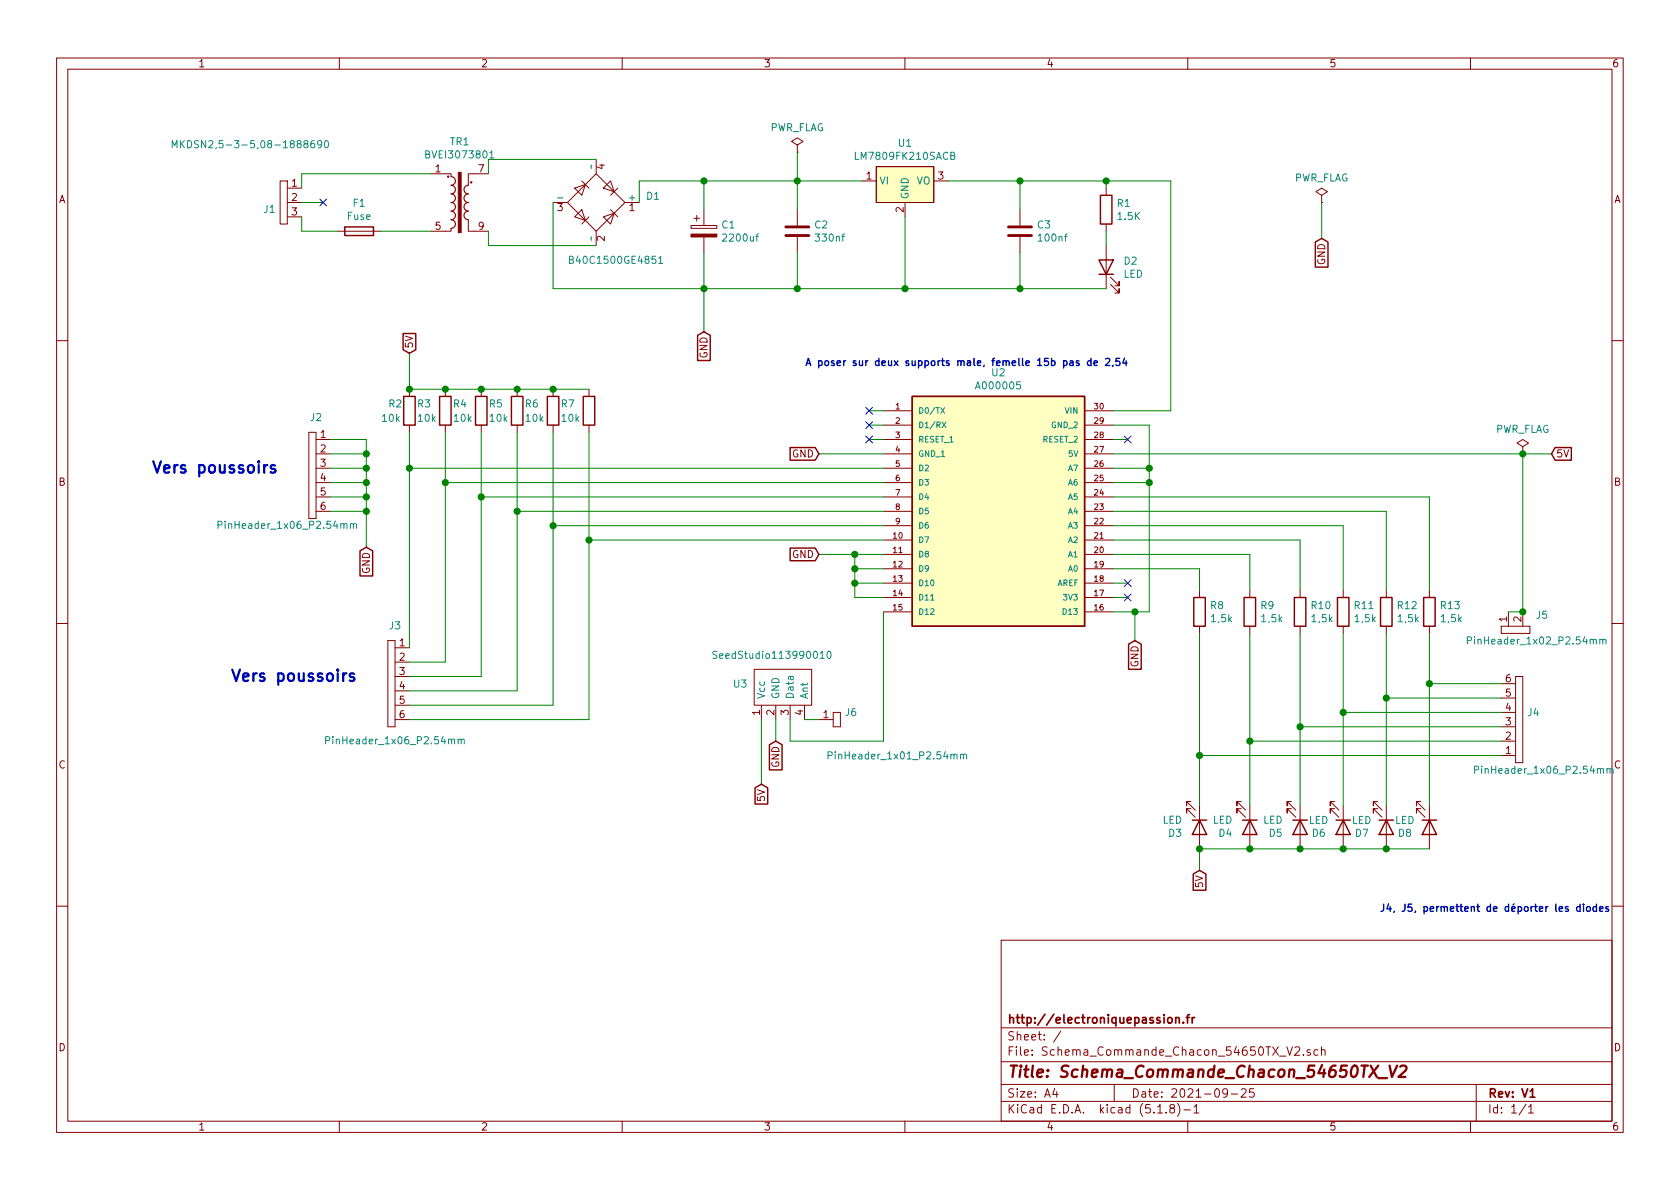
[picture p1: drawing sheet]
<svg xmlns="http://www.w3.org/2000/svg" width="297mm" height="210mm" viewBox="0 0 297 210" stroke-linecap="round" stroke-linejoin="round" font-family="sans-serif">
<g fill="none" stroke="#840000" stroke-width=".18">
<path d="M10 10.3h277v189.9h-277zM12 12.2h273v186.1h-273zM60 10.3v1.9M110 10.3v1.9M160 10.3v1.9M210 10.3v1.9M260 10.3v1.9M49.5 32h1.3v7.6h-1.3zM50.8 35.8h2.5M50.8 33.3h2.5M50.8 38.3h2.5M76.2 30.7h3.6v.5"/>
<path d="M82.8 38.9v2h3.6M86.4 30.7h-3.6v2.1M97.8 35.8h2.5M101.6 33.3l1.9-.7-.6 1.9zM101.6 38.3l1.3-1.2 .6 1.9zM102.9 32l1.2 1.3M104.1 38.3l-1.2 1.3M105.4 30.7l5.1 5.1-5.1 5.1-5.1-5.1zM105.4 28.2v2.5M106.7 33.3l1.2-1.3 .7 1.9zM106.7 38.3l1.9-.6-.7 1.9zM107.9 37.1l1.3 1.2"/>
<path d="M109.2 33.3l-1.3 1.2M110.5 35.8h2.5M122.2 39.9h4.5v.5h-4.5zM122.7 38.6h1M123.2 38.1v1M124.5 37.1v2.8M141 25.6l1-.6-1-.6-1 .6 1 .6v1.3M141 26.9h.1M141 37.1v2.8M152.4 32h2.5M154.9 29.5h10.2v6.3h-10.2zM160 35.8v2.5"/>
<path d="M165.1 32h2.5M180.3 37.1v2.8M195.6 33.3v1.2M195.6 39.6v1.3M233.7 34.5l1-.6-1-.6-1 .6 1 .6v1.3M233.7 35.8h.1M59.7 40.9h7.6M79.8 40.4v.5h-3.6M105.4 40.9v2.5M124.5 41.9v2.8M141 41.9v2.8M180.3 41.9v2.8"/>
<path d="M195.6 43.4v7.6M196.3 50.3l1.6 1.5v-.8v.8h-.8M196.3 49l1.6 1.5v-.7v.7h-.8M10 60.2h2M54.6 76.4h1.3zM54.6 76.4v15.3zM55.9 76.4v15.3zM55.9 77.7h2.5M72.4 68.8v1.3M72.4 75.2v1.2M78.7 68.8v1.3M78.7 75.2v1.2"/>
<path d="M85.1 68.8v1.3M85.1 75.2v1.2M91.4 68.8v1.3M91.4 75.2v1.2M97.8 68.8v1.3M97.8 75.2v1.2M104.1 68.8v1.3M104.1 75.2v1.2M156.2 77.7h5.1M156.2 72.6h5.1M156.2 75.2h5.1M191.8 77.7h5"/>
<path d="M191.8 72.6h5M191.8 75.2h5M269.2 79l1.1-.6-1.1-.7-1 .7 1 .6v1.3M285 60.2h2M55.9 82.8h2.5M55.9 85.3h2.5M55.9 87.9h2.5M55.9 90.4h2.5M55.9 80.3h2.5M156.2 82.8h5.1M156.2 85.3h5.1M156.2 87.9h5.1"/>
<path d="M156.2 90.4h5.1M156.2 80.3h5.1M156.2 95.5h5.1M156.2 98h5.1M156.2 93h5.1M191.8 82.8h5M191.8 85.3h5M191.8 87.9h5M191.8 90.4h5M191.8 80.3h5M191.8 95.5h5M191.8 98h5"/>
<path d="M191.8 93h5M269.2 80.3h.1M10 110.3h2M68.6 113.3h1.2zM68.6 113.3v15.2zM69.8 113.3v15.2zM69.8 119.6h2.6M69.8 114.5h2.6M69.8 117.1h2.6M133.3 118.4h10.2v6.3h-10.2zM156.2 100.6h5.1M156.2 103.1h5.1"/>
<path d="M156.2 105.7h5.1M156.2 108.2h5.1M191.8 100.6h5M191.8 103.1h5M191.8 105.7h5M191.8 108.2h5M212.1 104.4v1.3M212.1 110.7v1.3M221 104.4v1.3M221 110.7v1.3M229.9 104.4v1.3M229.9 110.7v1.3"/>
<path d="M237.5 104.4v1.3M237.5 110.7v1.3M245.1 104.4v1.3M245.1 110.7v1.3M252.7 104.4v1.3M252.7 110.7v1.3M265.4 110.7h5.1v1.3h-5.1zM266.7 108.2v2.5M268 119.6v15.3zM268 119.6h1.2zM269.2 119.6v15.3zM269.2 108.2v2.5"/>
<path d="M285 110.3h2M68.6 128.5h1.2zM69.8 127.2h2.6M69.8 122.2h2.6M69.8 124.7h2.6M134.6 124.7v2.5M137.2 124.7v2.5M139.7 124.7v2.5M142.2 124.7v2.5M144.8 127.2h2.5M147.3 126v2.5zM147.3 126h1.3z"/>
<path d="M147.3 128.5h1.3zM148.6 126v2.5zM265.4 128.5h2.6M265.4 126h2.6M265.4 123.4h2.6M265.4 120.9h2.6M265.4 133.6h2.6M265.4 131.1h2.6M268 134.9h1.2zM210.6 141.7h-.8v.8v-.8l1.5 1.6M210.6 143h-.8v.8v-.8l1.5 1.5M212.1 142.5v7.6"/>
<path d="M219.5 141.7h-.8v.8v-.8l1.5 1.6M219.5 143h-.8v.8v-.8l1.5 1.5M221 142.5v7.6M228.3 141.7h-.7v.8v-.8l1.5 1.6M228.3 143h-.7v.8v-.8l1.5 1.5M229.9 142.5v7.6M236 141.7h-.8v.8v-.8l1.5 1.6M236 143h-.8v.8v-.8l1.5 1.5M237.5 142.5v7.6M243.6 141.7h-.8v.8v-.8l1.5 1.6M243.6 143h-.8v.8v-.8l1.5 1.5M245.1 142.5v7.6"/>
<path d="M251.2 141.7h-.8v.8v-.8l1.6 1.6M251.2 143h-.8v.8v-.8l1.6 1.5M252.7 142.5v7.6M10 160.2h2M177 166.3h108v32h-108zM285 160.2h2M60 198.3v1.9M110 198.3v1.9M160 198.3v1.9M177 194.8h108M177 191.8h108M177 187.8h108"/>
<path d="M177 181.8h108M186.5 192.5l-.4 1h1M186.8 193v1M187.6 182.3l-1.3 2M197 191.8v3M204.7 196.8h.8M206.2 196.7v.1M207.1 196l-.3-.3 .2-.3a.48 .48 0 0 1 .6 .1l-.1 .4a.52 .52 0 0 0-.6 .2 .52 .52 0 0 0 .1 .6l.4 .1 .2-.1 .1-.4-.3-.3M208.2 195.1a1.71 1.71 0 0 1 0 2.3M209.3 196.3h1.2M210 198.3v1.9M211.1 195.8l.4-.5v1.5"/>
<path d="M211.1 196.8h.9M217 193.2l-.1 .2a.48 .48 0 0 1-.6-.1v-.6a.48 .48 0 0 1 .6-.1l.1 .1a1.19 1.19 0 0 1-.2 1.2l-.5 .1M217.7 193.5h1.1M219.5 192.7l.2-.2h.3l.3 .2v.3v.2l-.9 .8h.9M221.7 192.5h-.7l-.1 .7 .2-.1 .5 .1 .2 .2-.1 .5-.2 .1-.6-.1M227.5 185.1l.5 1.5 .5-1.5M229 185.3l.2-.2h.3l.2 .2 .1 .2-.1 .2-.8 .9h.9M230.5 186.5v.1M231.6 185.7l-.3-.1-.2 .2 .1 .2 .4 .2v.3h-.5M233 185.7l-.4-.1-.3 .3 .1 .6h.6M233.7 185.7l.2-.1 .3 .1 .1 .9M233.7 185.1v1.5"/>
<path d="M260 198.3v1.9M261 191.8v6.5M269.8 195.2l-1.2 2M270.3 195.8l.4-.5v1.5M270.3 196.8h.8"/>
<circle cx="79.2" cy="31.2" r=".13"/>
<circle cx="83.3" cy="32.3" r=".13"/>
</g>
<path d="M207.9 179.9v1M209.7 179.9h.6M210.3 179.4l-.3 .1v.1v1.3M210.8 179.9v1M211.2 179.9l-.4 .3M206.5 180.1l.2-.2 .5 .2v.7l-.2 .1-.5-.1zM207.9 180.1l.2-.2 .4 .1v.9M209.2 180.8v.1M270.5 194h.9" fill="none" stroke="#840000" stroke-width=".3"/>
<path d="M243.7 188.4l-1.6 2M243.7 190.6h1.5M245.7 188.4l.4 2 .9-2M247.6 188.6l.3-.2h.5a.43 .43 0 0 1 .3 .6l-.2 .3-1.3 1.1h1.3" fill="none" stroke="#840000" stroke-width=".41"/>
<g fill="none" stroke="#840000" stroke-width=".25">
<path d="M194.6 34.5h2v5.1h-2zM61 40.1h5v1.6h-5zM71.3 59h2.2v2.8l-1.1 .7-1.1-.7zM123.3 59.3l1.2-.6 1.1 .6v4.4h-2.3zM194.3 46h2.5l-1.2 2.5zM194.3 48.5h2.5M232.6 42.8l1.1-.6 1.1 .6v4.4h-2.2zM71.4 70.1h2v5.1h-2zM77.7 70.1h2.1v5.1h-2.1zM84.1 70.1h2v5.1h-2zM90.4 70.1h2.1v5.1h-2.1zM96.8 70.1h2v5.1h-2z"/>
<path d="M103.1 70.1h2.1v5.1h-2.1zM139.7 79.1h4.4l.7 1.2-.7 1.1h-4.4zM161.3 70.1h30.5v40.6h-30.5zM275 79.1h2.8v2.3h-2.8l-.7-1.1zM63.7 97.4l1.1-.6 1.1 .6v4.4h-2.2zM139.7 96.9h4.4l.7 1.1-.7 1.2h-4.4zM199.5 113.9l1.2-.6 1.1 .6v4.5h-2.3zM211.1 105.7h2v5h-2zM220 105.7h2v5h-2zM228.9 105.7h2v5h-2zM236.5 105.7h2v5h-2zM244.1 105.7h2v5h-2z"/>
<path d="M251.7 105.7h2v5h-2zM133.5 139.3l1.1-.6 1.1 .6v2.9h-2.2zM136 131.7l1.2-.6 1.1 .6v4.4h-2.3zM210.8 145h2.6M211 154.6l1.1-.7 1.1 .7v2.8h-2.2zM212.1 145l1.3 2.6h-2.6zM219.7 145h2.5M221 145l1.2 2.6h-2.5zM228.6 145h2.5M229.9 145l1.2 2.6h-2.5zM236.2 145h2.6M237.5 145l1.3 2.6h-2.6z"/>
<path d="M243.8 145h2.6M245.1 145l1.3 2.6h-2.6zM251.5 145h2.5M252.7 145l1.3 2.6h-2.5z"/>
</g>
<g fill="none" stroke="#008484" stroke-width=".18">
<path d="M30.5 26.1v-1.2l.4 .9 .4-.9v1.2M31.9 24.9v1.2M32.1 25.4l.5 .7M32.6 24.9l-.7 .7M56.9 25.4l-.3 .2h-.3l-.1-.2v-.4l.2-.1h.2l.3 .2a.97 .97 0 0 1-.3 1h-.3M57.5 25l.2-.1a.67 .67 0 0 1 .4 .6 .67 .67 0 0 1-.4 .6l-.3-.5zM86.6 27.9h.7M104.5 29.2l.1 .6M168.1 27.5h.6l.1-.2-.1-.3-.6-.1v1.3h.5l.2-.1v-.3l-.3-.3M100.7 45.9h.5l.1-.2v-.3l-.6-.1v1.3h.5l.1-.1 .1-.4-.3-.2M104.5 41.9l.1 .6M116.5 45.7l.3-.4v1.3"/>
<path d="M116.5 46.6h.7M133.6 41.8h.5M134.1 41.4l-.3 .1v1.1M166.3 72.1l.7 1M166.6 74.6l.7 1M167 72.1l-.7 1M167.3 74.6l-.7 1M38.5 92.8l.7-.1v-.4l-.7-.1v1.2M62 92.7l.1-.1 .3 .1 .1 .7M62 92.6v.8M62.5 92.8l.2-.2 .3 .1v.7M126.7 115.2h-.4l-.2 .1v.4l.6 .2v.3l-.2 .2h-.5"/>
<path d="M146.4 115.3l.1-.1a.69 .69 0 0 1 .5 .6 .69 .69 0 0 1-.5 .6l-.2-.2-.1-.3zM164.5 106.1h.6M259.4 113.3l.7-.1v-.5l-.7-.1v1.3M282.9 113.2l.1-.2 .3 .1 .1 .8M282.9 113v.9M283.4 113.2l.2-.2 .3 .1v.8M57.6 130.9l.7-.1v-.4l-.7-.1v1.2M81 130.8l.2-.1 .3 .1v.7M81 130.7v.8M81.5 130.9l.2-.2 .3 .1 .1 .7M146.4 133.6l.7-.1v-.4l-.7-.2v1.3M169.8 133.5l.2-.1h.3l.1 .8"/>
<path d="M169.8 133.4v.8M170.4 133.5l.1-.1h.3l.1 .8M260.7 136.1l.7-.1v-.4l-.7-.1v1.2M284.1 136l.2-.1 .3 .1 .1 .7M284.1 135.9v.8M284.7 136.1l.1-.2 .3 .1 .1 .7"/>
</g>
<path d="M138.9 41.7h4.1M138.9 40.1h4.1M178.3 41.7h4.1M178.3 40.1h4.1" fill="none" stroke="#840000" stroke-width=".51"/>
<path d="M79.8 31.2a.76 .76 0 0 1 .7 .8 .76 .76 0 0 1-.7 .8 .76 .76 0 0 1 .7 .7 .76 .76 0 0 1-.7 .8 .76 .76 0 0 1 .7 .7 .76 .76 0 0 1-.7 .8 .76 .76 0 0 1 .7 .8 .76 .76 0 0 1-.7 .7 .76 .76 0 0 1 .7 .8 .76 .76 0 0 1-.7 .8 .76 .76 0 0 1 .7 .7 .76 .76 0 0 1-.7 .8M82.8 32.8a.76 .76 0 0 0-.8 .7 .76 .76 0 0 0 .8 .8 .76 .76 0 0 0-.8 .7 .76 .76 0 0 0 .8 .8 .76 .76 0 0 0-.8 .8 .76 .76 0 0 0 .8 .7 .76 .76 0 0 0-.8 .8 .76 .76 0 0 0 .8 .8" fill="none" stroke="#840000" stroke-width=".2"/>
<g fill="#840000" stroke="#840000" stroke-width=".18">
<path d="M81 30.5h.5v10.6h-.5z"/>
<path d="M122.2 41.4h4.5v.5h-4.5z"/>
</g>
<g fill="#ffffc2" stroke="#ffffc2" stroke-width=".18">
<path d="M154.9 29.5h10.2v6.3h-10.2z"/>
<path d="M161.3 70.1h30.5v40.6h-30.5z"/>
</g>
<g fill="none" stroke="#008400" stroke-width=".18">
<path d="M53.3 38.3v2.6h6.4M53.3 35.8h3.8M76.2 30.7h-22.9v2.6M97.8 35.8v15.2h97.8M105.4 28.2h-19v2.5M124.5 32v5.1M141 26.9v10.2M152.4 32h-39.4v3.8M160 38.3v12.7M167.6 32h39.4v40.6h-10.2M180.3 32v5.1M195.6 32v1.3"/>
<path d="M233.7 35.8v6.4M67.3 40.9h8.9M86.4 40.9v2.5h19M124.5 44.7v14M141 44.7v6.3M180.3 44.7v6.3M195.6 40.9v2.5M58.4 77.7h6.4v19.1M72.4 62.5v6.3h31.7M72.4 76.4v38.1M78.7 76.4v40.7h-6.3M85.1 76.4v43.2h-12.7"/>
<path d="M91.4 76.4v45.8h-19M97.8 76.4v48.3h-25.4M104.1 76.4v50.8h-31.7M153.7 72.6h2.5M153.7 75.2h2.5M153.7 77.7h2.5M196.8 75.2h6.4v33h-6.4M196.8 77.7h2.6M58.4 85.3h6.4M58.4 87.9h6.4M58.4 90.4h6.4M58.4 82.8h6.4"/>
<path d="M58.4 80.3h6.4M72.4 82.8h83.8M78.7 85.3h77.5M85.1 87.9h71.1M91.4 90.4h64.8M97.8 93h58.4M104.1 95.5h52.1M144.8 80.3h11.4M144.8 98h11.4M151.1 98v7.7h5.1M196.8 85.3h6.4M196.8 87.9h55.9v16.5"/>
<path d="M196.8 90.4h48.3v14M196.8 93h40.7v11.4M196.8 95.5h33.1v8.9M196.8 82.8h6.4M196.8 80.3h77.5M196.8 98h24.2v6.4M269.2 80.3v27.9h-2.5M151.1 100.6h5.1M151.1 103.1h5.1M156.2 108.2v22.9h-16.5v-3.9M196.8 100.6h15.3v3.8M196.8 105.7h2.6"/>
<path d="M196.8 103.1h2.6M200.7 108.2v5.1M212.1 112v30.5M221 112v30.5M229.9 112v30.5M237.5 112v30.5M245.1 112v30.5M252.7 112v30.5M134.6 127.2v11.5M137.2 127.2v3.9M142.2 127.2h2.6M212.1 133.6h53.3"/>
<path d="M221 131.1h44.4M229.9 128.5h35.5M237.5 126h27.9M245.1 123.4h20.3M252.7 120.9h12.7M252.7 150.1h-40.6v3.8"/>
</g>
<g fill="none" stroke="#0000c2" stroke-width=".25">
<path d="M190.8 63.8h-.3l-.2 .2v.2l.5 .1v.3h-.5M192.9 63.8h-.4l-.2 .2 .1 .6h.5M192.9 63.4v1.2M193.4 64.2l.6-.1v-.3h-.4l-.2 .2 .1 .6h.5M195.5 63.5l.5-.1 .2 .3v.2l-.8 .7h.8M196.8 64.6l-.1 .2M198 63.4h-.6l-.1 .6 .2-.2 .4 .1 .1 .6-.2 .1-.5-.1M198.8 63.3l-.3 .9h.8M199.1 63.8v.8M279.4 159.9v1.3M280 159.9v.1M282.3 159.9v1.3"/>
<path d="M279.4 160.4l-.4-.1-.2 .2 .1 .6h.5M280 160.3v.9M280.6 160.4l.2-.1 .3 .1 .1 .1-.1 .6-.3 .1-.2-.2zM282.3 160.4l-.4-.1-.2 .2 .1 .6h.5M282.8 160.7l.6-.1v-.2l-.4-.1-.2 .2 .1 .6h.5M284.4 160.4l-.3-.1-.2 .2 .1 .2 .4 .1v.3h-.5"/>
</g>
<path d="M48.6 82.3l-.2-.1-.4 .1-.1 .2 .1 .3a.67 .67 0 0 1 .7 .5l-.3 .3-.5-.1M62.6 119.2l-.2-.1-.5 .1-.1 .1 .1 .4a.67 .67 0 0 1 .8 .4l-.3 .3-.6-.1" fill="none" stroke="#0000c2" stroke-width=".41"/>
<g fill="#008400" stroke="#008400" stroke-width=".25">
<circle cx="195.6" cy="32" r=".51"/>
<circle cx="72.4" cy="82.8" r=".51"/>
<circle cx="203.2" cy="85.3" r=".51"/>
<circle cx="203.2" cy="82.8" r=".51"/>
<circle cx="237.5" cy="126" r=".51"/>
<circle cx="64.8" cy="90.4" r=".51"/>
<circle cx="64.8" cy="87.9" r=".51"/>
<circle cx="64.8" cy="85.3" r=".51"/>
<circle cx="64.8" cy="82.8" r=".51"/>
<circle cx="64.8" cy="80.3" r=".51"/>
<circle cx="200.7" cy="108.2" r=".51"/>
<circle cx="141" cy="51" r=".51"/>
<circle cx="124.5" cy="51" r=".51"/>
<circle cx="180.3" cy="32" r=".51"/>
<circle cx="124.5" cy="32" r=".51"/>
<circle cx="180.3" cy="51" r=".51"/>
<circle cx="141" cy="32" r=".51"/>
<circle cx="160" cy="51" r=".51"/>
<circle cx="72.4" cy="68.8" r=".51"/>
<circle cx="212.1" cy="150.1" r=".51"/>
<circle cx="221" cy="150.1" r=".51"/>
<circle cx="229.9" cy="150.1" r=".51"/>
<circle cx="229.9" cy="128.5" r=".51"/>
<circle cx="245.1" cy="123.4" r=".51"/>
<circle cx="221" cy="131.1" r=".51"/>
<circle cx="212.1" cy="133.6" r=".51"/>
<circle cx="252.7" cy="120.9" r=".51"/>
<circle cx="245.1" cy="150.1" r=".51"/>
<circle cx="237.5" cy="150.1" r=".51"/>
<circle cx="78.7" cy="68.8" r=".51"/>
<circle cx="151.1" cy="103.1" r=".51"/>
<circle cx="151.1" cy="100.6" r=".51"/>
<circle cx="151.1" cy="98" r=".51"/>
<circle cx="85.1" cy="68.8" r=".51"/>
<circle cx="91.4" cy="68.8" r=".51"/>
<circle cx="97.8" cy="68.8" r=".51"/>
<circle cx="78.7" cy="85.3" r=".51"/>
<circle cx="85.1" cy="87.9" r=".51"/>
<circle cx="91.4" cy="90.4" r=".51"/>
<circle cx="97.8" cy="93" r=".51"/>
<circle cx="269.2" cy="80.3" r=".51"/>
<circle cx="104.1" cy="95.5" r=".51"/>
<circle cx="269.2" cy="108.2" r=".51"/>
</g>
<g fill="none" stroke="#000084" stroke-width=".18">
<path d="M56.5 35.2l1.3 1.2M57.8 35.2l-1.3 1.2M153.1 77.1l1.2 1.2M153.1 74.6l1.2 1.2M153.1 72l1.2 1.2M154.3 77.1l-1.2 1.2M154.3 74.6l-1.2 1.2M154.3 72l-1.2 1.2M198.8 77.1l1.2 1.2M200 77.1l-1.2 1.2M198.8 105l1.2 1.3M198.8 102.5l1.2 1.2"/>
<path d="M200 105l-1.2 1.3M200 102.5l-1.2 1.2"/>
</g>
<g font-size="2.8" fill="#0000c2">
<text x="26.7" y="83.7">Vers poussoirs</text>
<text x="40.6" y="120.5">Vers poussoirs</text>
</g>
<text font-size="2.8" fill="#840000" x="178" y="190.5">Title: Schema_Commande_Chacon_54650TX_V2</text>
<g font-size="2.1" fill="#840000">
<text x="178" y="184">Sheet: /</text>
<text x="178" y="181">http://electroniquepassion.fr</text>
<text x="178" y="186.7">File: Schema_Commande_Chacon_54650TX_V2.sch</text>
<text x="178" y="196.9">KiCad E.D.A. kicad (5.1.8)-1</text>
<text x="178" y="194.1">Size: A4</text>
<text x="200" y="194.1">Date: 2021-09-25</text>
<text x="263" y="194.1">Rev: V1</text>
<text x="263" y="196.9">Id: 1/1</text>
</g>
<g font-size="1.8" fill="#840000">
<text x="35" y="11.9">1</text>
<text x="85" y="11.9">2</text>
<text x="135" y="11.9">3</text>
<text x="185" y="11.9">4</text>
<text x="235" y="11.9">5</text>
<text x="285" y="11.9">6</text>
<text x="106.9" y="29.9" transform="rotate(-90 106.9 29.9)">4</text>
<text x="10.4" y="35.9">A</text>
<text x="51.6" y="33">1</text>
<text x="51.6" y="35.6">2</text>
<text x="77" y="30.5">1</text>
<text x="84.6" y="30.5">7</text>
<text x="153.2" y="31.7">1</text>
<text x="165.9" y="31.7">3</text>
<text x="285.4" y="35.9">A</text>
<text x="51.6" y="38.1">3</text>
<text x="77" y="40.6">5</text>
<text x="84.6" y="40.6">9</text>
<text x="98.6" y="37.3">3</text>
<text x="111.3" y="37.3">1</text>
<text x="159.8" y="37.6" transform="rotate(-90 159.8 37.6)">2</text>
<text x="106.9" y="42.6" transform="rotate(-90 106.9 42.6)">2</text>
<text x="234.3" y="46.9" transform="rotate(-90 234.3 46.9)">GND</text>
<text x="73" y="61.7" transform="rotate(-90 73 61.7)">5V</text>
<text x="125.1" y="63.4" transform="rotate(-90 125.1 63.4)">GND</text>
<text x="56.7" y="77.5">1</text>
<text x="56.7" y="82.5">3</text>
<text x="56.7" y="80">2</text>
<text x="140.1" y="80.9">GND</text>
<text x="275.1" y="80.9">5V</text>
<text x="10.4" y="85.9">B</text>
<text x="56.7" y="85.1">4</text>
<text x="56.7" y="87.6">5</text>
<text x="285.4" y="85.9">B</text>
<text x="56.7" y="90.2">6</text>
<text x="65.4" y="101.5" transform="rotate(-90 65.4 101.5)">GND</text>
<text x="140.1" y="98.7">GND</text>
<text x="266.4" y="110" transform="rotate(-90 266.4 110)">1</text>
<text x="269" y="110" transform="rotate(-90 269 110)">2</text>
<text x="70.6" y="119.4">3</text>
<text x="70.6" y="114.3">1</text>
<text x="70.6" y="116.8">2</text>
<text x="201.3" y="118" transform="rotate(-90 201.3 118)">GND</text>
<text x="70.6" y="121.9">4</text>
<text x="70.6" y="124.5">5</text>
<text x="266.2" y="125.7">4</text>
<text x="266.2" y="123.2">5</text>
<text x="266.2" y="120.6">6</text>
<text x="70.6" y="127">6</text>
<text x="134.4" y="126.5" transform="rotate(-90 134.4 126.5)">1</text>
<text x="136.9" y="126.5" transform="rotate(-90 136.9 126.5)">2</text>
<text x="139.4" y="126.5" transform="rotate(-90 139.4 126.5)">3</text>
<text x="142" y="126.5" transform="rotate(-90 142 126.5)">4</text>
<text x="145.6" y="127">1</text>
<text x="266.2" y="128.3">3</text>
<text x="266.2" y="130.8">2</text>
<text x="10.4" y="135.9">C</text>
<text x="137.8" y="135.8" transform="rotate(-90 137.8 135.8)">GND</text>
<text x="266.2" y="133.3">1</text>
<text x="285.4" y="135.9">C</text>
<text x="135.3" y="141.6" transform="rotate(-90 135.3 141.6)">5V</text>
<text x="212.7" y="156.9" transform="rotate(-90 212.7 156.9)">5V</text>
<text x="10.4" y="185.9">D</text>
<text x="285.4" y="185.9">D</text>
<text x="35" y="199.9">1</text>
<text x="85" y="199.9">2</text>
<text x="135" y="199.9">3</text>
<text x="185" y="199.9">4</text>
<text x="235" y="199.9">5</text>
<text x="285" y="199.9">6</text>
</g>
<g font-size="1.8" fill="#008484">
<text x="136" y="23.2">PWR_FLAG</text>
<text x="33.2" y="26.2">MKDSN2,5-3-5,08-1888690</text>
<text x="75.8" y="28">BVEI3073801</text>
<text x="79.6" y="25.7">TR1</text>
<text x="151.6" y="28.3">LM7809FK210SACB</text>
<text x="158.9" y="26">U1</text>
<text x="98.8" y="35.6">-</text>
<text x="111.3" y="35.6">+</text>
<text x="114.4" y="35.3">D1</text>
<text x="155.4" y="32.6">VI</text>
<text x="160.7" y="35.3" transform="rotate(-90 160.7 35.3)">GND</text>
<text x="162" y="32.6">VO</text>
<text x="228.7" y="32.1">PWR_FLAG</text>
<text x="46.7" y="37.7">J1</text>
<text x="61.4" y="38.9">Fuse</text>
<text x="62.5" y="36.6">F1</text>
<text x="127.7" y="40.4">C1</text>
<text x="144.1" y="40.4">C2</text>
<text x="183.5" y="40.4">C3</text>
<text x="197.6" y="36.6">R1</text>
<text x="197.7" y="38.9">1.5K</text>
<text x="101.4" y="46.7">B40C1500GE4851</text>
<text x="128.1" y="42.7">2200uf</text>
<text x="144.4" y="42.7">330nf</text>
<text x="183.8" y="42.7">100nf</text>
<text x="198.8" y="46.8">D2</text>
<text x="198.6" y="49.1">LED</text>
<text x="172.9" y="68.9">A000005</text>
<text x="175.4" y="66.5">U2</text>
<text x="54.9" y="74.5">J2</text>
<text x="67.6" y="74.6">10k</text>
<text x="68.8" y="72.1">R2</text>
<text x="73.9" y="72.1">R3</text>
<text x="74" y="74.6">10k</text>
<text x="80.2" y="72.1">R4</text>
<text x="80.3" y="74.6">10k</text>
<text x="86.6" y="72.1">R5</text>
<text x="86.7" y="74.6">10k</text>
<text x="92.9" y="72.1">R6</text>
<text x="93" y="74.6">10k</text>
<text x="99.3" y="72.1">R7</text>
<text x="99.4" y="74.6">10k</text>
<text x="264.3" y="76.5">PWR_FLAG</text>
<text x="39.6" y="93.5">PinHeader_1x06_P2.54mm</text>
<text x="214.1" y="107.7">R8</text>
<text x="223" y="107.7">R9</text>
<text x="231.9" y="107.7">R10</text>
<text x="239.5" y="107.7">R11</text>
<text x="247.2" y="107.7">R12</text>
<text x="254.8" y="107.7">R13</text>
<text x="68.9" y="111.3">J3</text>
<text x="214.2" y="110">1,5k</text>
<text x="223.1" y="110">1,5k</text>
<text x="232" y="110">1,5k</text>
<text x="239.6" y="110">1,5k</text>
<text x="247.3" y="110">1,5k</text>
<text x="254.9" y="110">1,5k</text>
<text x="260.5" y="114">PinHeader_1x02_P2.54mm</text>
<text x="271.7" y="109.4">J5</text>
<text x="127.2" y="116.5">SeedStudio113990010</text>
<text x="129.8" y="121.6">U3</text>
<text x="135.3" y="123.7" transform="rotate(-90 135.3 123.7)">Vcc</text>
<text x="137.8" y="123.7" transform="rotate(-90 137.8 123.7)">GND</text>
<text x="140.3" y="123.7" transform="rotate(-90 140.3 123.7)">Data</text>
<text x="142.9" y="123.7" transform="rotate(-90 142.9 123.7)">Ant</text>
<text x="58.6" y="131.6">PinHeader_1x06_P2.54mm</text>
<text x="149.5" y="126.6">J6</text>
<text x="270.2" y="126.6">J4</text>
<text x="147.5" y="134.3">PinHeader_1x01_P2.54mm</text>
<text x="261.8" y="136.8">PinHeader_1x06_P2.54mm</text>
<text x="205.5" y="145.7">LED</text>
<text x="206.7" y="148">D3</text>
<text x="214.4" y="145.7">LED</text>
<text x="215.5" y="148">D4</text>
<text x="223.3" y="145.7">LED</text>
<text x="224.4" y="148">D5</text>
<text x="231.4" y="145.7">LED</text>
<text x="232.1" y="148">D6</text>
<text x="239" y="145.7">LED</text>
<text x="239.7" y="148">D7</text>
<text x="246.6" y="145.7">LED</text>
<text x="247.3" y="148">D8</text>
</g>
<g font-size="1.8" fill="#0000c2">
<text x="142.2" y="64.7">A poser sur deux supports male, femelle 15b pas de 2,54</text>
<text x="243.8" y="161.2">J4, J5, permettent de déporter les diodes</text>
</g>
<g font-size="1.4" fill="#840000">
<text x="158.4" y="72.4">1</text>
<text x="158.4" y="74.9">2</text>
<text x="158.4" y="77.5">3</text>
<text x="193.5" y="77.5">28</text>
<text x="193.5" y="74.9">29</text>
<text x="193.5" y="72.4">30</text>
<text x="158.4" y="80">4</text>
<text x="158.4" y="82.5">5</text>
<text x="193.5" y="82.5">26</text>
<text x="193.5" y="80">27</text>
<text x="158.4" y="85.1">6</text>
<text x="158.4" y="87.6">7</text>
<text x="193.5" y="87.6">24</text>
<text x="193.5" y="85.1">25</text>
<text x="158" y="95.2">10</text>
<text x="158.4" y="90.2">8</text>
<text x="158.4" y="92.7">9</text>
<text x="193.5" y="95.2">21</text>
<text x="193.5" y="92.7">22</text>
<text x="193.5" y="90.2">23</text>
<text x="158" y="97.8">11</text>
<text x="158" y="100.3">12</text>
<text x="193.5" y="100.3">19</text>
<text x="193.5" y="97.8">20</text>
<text x="158" y="102.9">13</text>
<text x="158" y="105.4">14</text>
<text x="158" y="107.9">15</text>
<text x="193.5" y="107.9">16</text>
<text x="193.5" y="105.4">17</text>
<text x="193.5" y="102.9">18</text>
</g>
<g font-size="1.4" fill="#008484">
<text x="162.3" y="73.1">D0/TX</text>
<text x="162.3" y="75.7">D1/RX</text>
<text x="186" y="75.7">GND_2</text>
<text x="188.4" y="73.1">VIN</text>
<text x="162.3" y="78.2">RESET_1</text>
<text x="162.3" y="80.8">GND_1</text>
<text x="162.3" y="83.3">D2</text>
<text x="184.5" y="78.2">RESET_2</text>
<text x="189" y="83.3">A7</text>
<text x="189" y="80.8">5V</text>
<text x="162.3" y="85.8">D3</text>
<text x="162.3" y="88.4">D4</text>
<text x="189" y="88.4">A5</text>
<text x="189" y="85.8">A6</text>
<text x="162.3" y="90.9">D5</text>
<text x="162.3" y="93.5">D6</text>
<text x="189" y="93.5">A3</text>
<text x="189" y="90.9">A4</text>
<text x="162.3" y="96">D7</text>
<text x="162.3" y="98.5">D8</text>
<text x="162.3" y="101.1">D9</text>
<text x="189" y="101.1">A0</text>
<text x="189" y="98.5">A1</text>
<text x="189" y="96">A2</text>
<text x="162.3" y="103.6">D10</text>
<text x="162.3" y="106.2">D11</text>
<text x="186.9" y="103.6">AREF</text>
<text x="188.2" y="106.2">3V3</text>
<text x="162.3" y="108.7">D12</text>
<text x="188.2" y="108.7">D13</text>
</g>
</svg>
